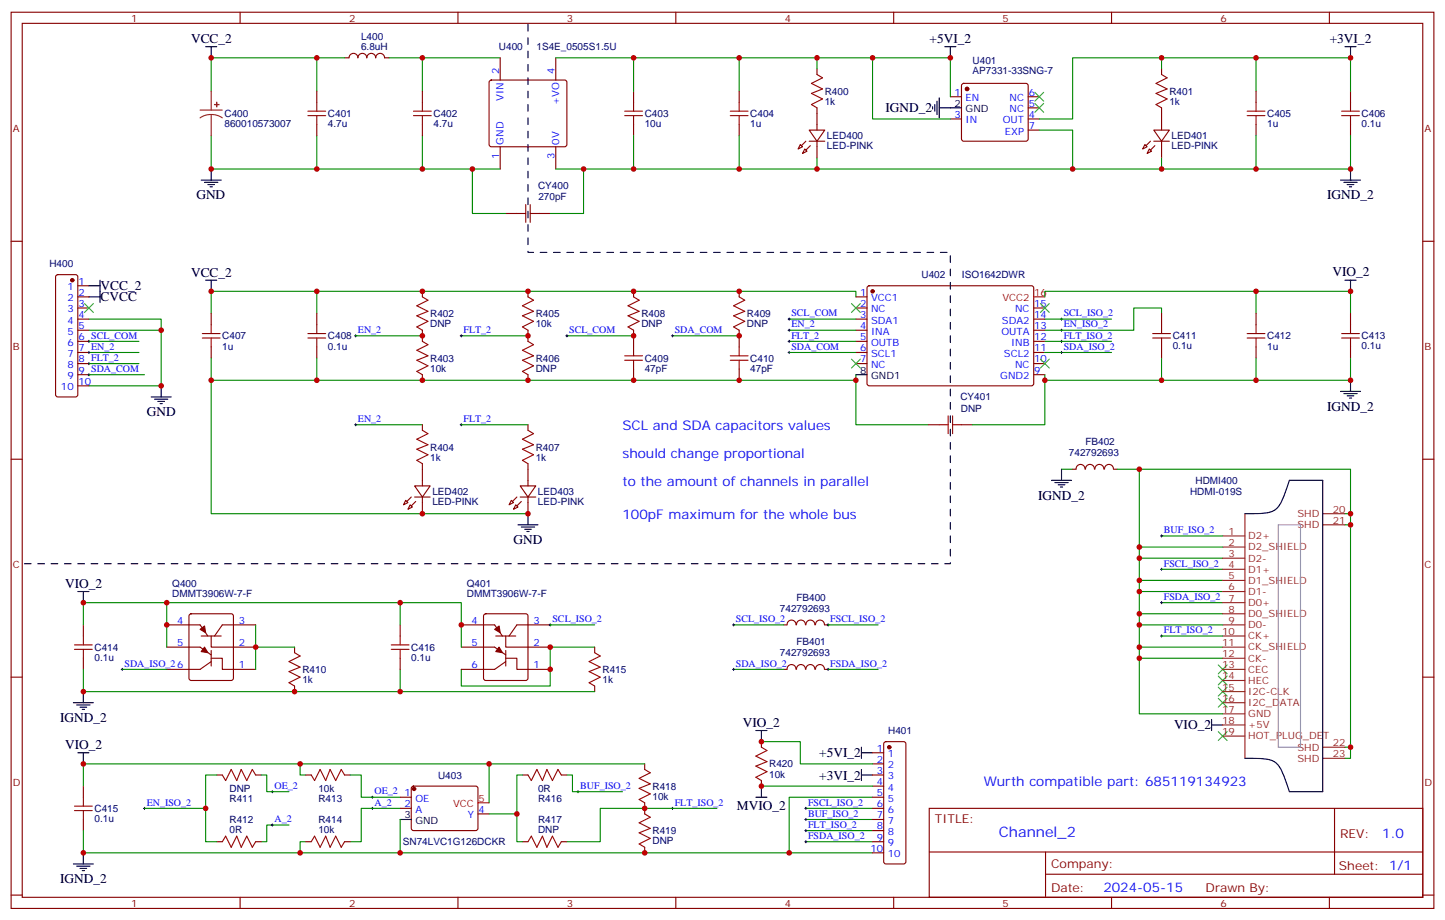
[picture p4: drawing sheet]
<svg xmlns="http://www.w3.org/2000/svg" width="459mm" height="292mm" viewBox="0 0 459 292" stroke-linecap="round" stroke-linejoin="round" font-family="sans-serif">
<g fill="none" stroke="#870000" stroke-width=".35">
<path d="M3.5 3.9h451.6v284.3h-451.6zM7.1 7.4h444.5v277.3h-444.5zM76.2 3.9v3.5M109.4 18.3h1.4a1.41 1.41 0 0 1 1.4-1.4 1.41 1.41 0 0 1 1.4 1.5 1.41 1.41 0 0 1 1.4-1.5 1.41 1.41 0 0 1 1.4 1.5 1.41 1.41 0 0 1 1.4-1.5 1.41 1.41 0 0 1 1.4 1.5 1.41 1.41 0 0 1 1.5-1.5 1.41 1.41 0 0 1 1.4 1.5l1.4-.1M145.3 3.9v3.5M158.7 18.3v7.1M176.4 18.3v7.1M214.5 3.9v3.5M283.6 3.9v3.5M352.8 3.9v3.5M421.9 3.9v3.5M100.5 28.9v3.6"/>
<path d="M100.5 39.5v3.5M134.1 28.9v3.6M134.1 39.5v3.5M155.5 25.6l.4-.2h23.3l.5 .2 .2 .5v19.8l-.2 .5-.5 .2h-23.3l-.5-.3-.2-.4v-19.8zM201.1 28.9v3.6M201.1 39.5v3.5M234.6 28.9v3.6M234.6 39.5v3.5M259.3 21.9v1.7M259.3 34.2v7.1M301.6 30.7h3.6M301.6 37.7h3.6"/>
<path d="M305.4 26.7l.5-.2h19.7l.5 .2 .2 .5v16.9l-.2 .5-.5 .2h-19.7l-.5-.2-.2-.5v-16.9zM326.3 30.7h3.5M326.3 37.7h3.5M326.3 34.2h3.5M368.7 21.9v1.7M368.7 34.2v7.1M398.6 28.9v3.6M398.6 39.5v3.5M428.6 28.9v3.6M428.6 39.5v3.5M158.7 46.6v7M176.4 46.6v7"/>
<path d="M254 45.9l.7 .7-1.4 .7zM255.4 47.3l.7 .7-1.4 .7zM256.8 41.3h5l-2.5 3.5zM256.8 44.8h5M259.3 44.8v5.3M326.3 41.3h3.5M363.4 45.9l.7 .7-1.4 .7zM364.8 47.3l.7 .7-1.4 .7zM366.2 41.3h4.9l-2.4 3.5zM366.2 44.8h4.9M368.7 44.8v5.3M3.5 76.6h3.6"/>
<path d="M160.5 67.7h3.5M171.1 67.7h3.5M451.6 76.6h3.5M17.9 87.3l.4-.2h5.7l.5 .2 .2 .5v37.4l-.2 .5-.5 .2h-5.7l-.5-.2-.2-.5v-37.4zM24.7 94.2h3.5M24.7 97.7h3.5M24.7 90.7h3.5M67 99.5v3.5M100.5 99.5v3.5M134.1 92.4v1.8M167.6 92.4v1.8M201.1 92.4v1.8"/>
<path d="M234.6 92.4v1.8M271.6 94.2h3.6M271.6 97.7h3.6M275.4 90.9l.5-.2h51.8l.4 .7-.1 30.6-.6 .4-51.8-.1-.4-.6v-30.3zM328.1 97.7h3.5M368.7 99.5v3.5M398.6 99.5v3.5M428.6 99.5v3.5M24.7 101.2h3.5M24.7 104.8h3.5M24.7 108.3h3.5M24.7 111.8h3.5"/>
<path d="M24.7 115.4h3.5M24.7 118.9h3.5M67 110.1v3.5M100.5 110.1v3.5M134.1 104.8v3.5M134.1 118.9v1.8M167.6 104.8v3.5M167.6 118.9v1.8M201.1 104.8v5.3M201.1 117.1v3.6M234.6 104.8v5.3M234.6 117.1v3.6"/>
<path d="M271.6 101.2h3.6M271.6 104.8h3.6M271.6 108.3h3.6M271.6 111.8h3.6M271.6 115.4h3.6M328.1 101.2h3.5M328.1 104.8h3.5M328.1 108.3h3.5M328.1 111.8h3.5M328.1 115.4h3.5M328.1 118.9h3.5M368.7 110.1v3.5"/>
<path d="M398.6 110.1v3.5M428.6 110.1v3.5M24.7 122.4h3.5M134.1 134.8v1.7M167.6 134.8v1.7M294.6 134.8h3.5M305.2 134.8h3.5M3.5 145.7h3.6M128.8 158.8l.7 .7-1.4 .7zM131.6 154.2h4.9l-2.4 3.5zM131.6 157.7h4.9M134.1 147.1v7.1"/>
<path d="M134.1 157.7v5.3M162.3 158.8l.7 .7-1.4 .7zM165.1 154.2h4.9l-2.4 3.5zM165.1 157.7h4.9M167.6 147.1v7.1M167.6 157.7v5.3M344.3 148.9a1.41 1.41 0 0 0-1.4-1.6 1.41 1.41 0 0 0-1.4 1.5l-1.1 .1M344.5 148.8a1.41 1.41 0 0 1 1.4-1.5 1.41 1.41 0 0 1 1.4 1.5M347.5 148.8a1.41 1.41 0 0 1 1.4-1.5 1.41 1.41 0 0 1 1.4 1.5M350.6 148.8a1.41 1.41 0 0 1 1.4-1.5 1.41 1.41 0 0 1 1.4 1.6M353.5 148.9h1M451.6 145.7h3.5"/>
<path d="M130.2 160.2l.7 .7-1.4 .7zM163.7 160.2l.7 .7-1.4 .7zM26.5 198.3v3.5M52.9 198.3h10.6l2.5 3.5M60.2 194.9l.5-.2h12.7l.6 .5 .1 20-.5 .6-12.9 .1-.7-.5v-20zM81.1 198.3h-10.5l-2.5 3.5M127 198.3v3.5M146.4 198.3h10.6l2.5 3.5M153.7 194.9l.5-.2h12.7l.6 .5 .1 20-.5 .6-12.9 .1-.7-.5v-20zM174.6 198.3h-10.6l-2.4 3.5M248.7 198.3h1.1M249.8 198.2a1.41 1.41 0 0 1 1.4-1.5 1.41 1.41 0 0 1 1.4 1.5"/>
<path d="M252.8 198.2a1.41 1.41 0 0 1 1.4-1.5 1.41 1.41 0 0 1 1.4 1.5M255.8 198.2a1.41 1.41 0 0 1 1.4-1.5 1.41 1.41 0 0 1 1.4 1.5M258.8 198.2a1.41 1.41 0 0 1 1.4-1.5 1.41 1.41 0 0 1 1.4 1.5M261.8 198.3h1M3.5 214.8h3.6M26.5 208.8v3.6M52.9 205.3h10.6l3.5 2.5M63.9 201.8h6.3M67 201.8v3.5h14.1M67 208.8h3.6v3.6h10.5M67 209.9l-3.5 2.5h-10.6M67 206.4v4.9"/>
<path d="M93.5 205.3v1.8M93.5 217.7v1.7M127 208.8v3.6M146.4 205.3h10.6l3.5 2.5M157.3 201.8h6.4M160.5 201.8v3.5h14.1M160.5 208.8h3.5v3.6h10.6M160.5 209.9l-3.5 2.5h-10.6M160.5 206.4v4.9M188.7 205.3v1.8M188.7 217.7v1.7M248.7 212.4h1.1"/>
<path d="M249.8 212.3a1.41 1.41 0 0 1 1.4-1.5 1.41 1.41 0 0 1 1.4 1.6M252.8 212.3a1.41 1.41 0 0 1 1.4-1.5 1.41 1.41 0 0 1 1.4 1.5M255.8 212.3a1.41 1.41 0 0 1 1.4-1.5 1.41 1.41 0 0 1 1.4 1.5M258.8 212.3a1.41 1.41 0 0 1 1.4-1.5 1.41 1.41 0 0 1 1.4 1.6M261.8 212.4h1M451.6 214.8h3.5M241.7 235.3v1.8M276.9 238.8h3.6M280.7 235.5l.5-.2h5.6l.5 .2 .2 .5v37.4l-.2 .5-.5 .2h-5.6l-.5-.2-.2-.5v-37.4zM26.5 249.4v3.5M26.5 260v3.5M68.8 245.9h1.8"/>
<path d="M81.1 245.9h1.8M97 245.9h1.8M109.4 245.9h1.7M127 252.9h3.5M127 256.5h3.5M130.8 249.6l.4-.2 20.1 .1 .4 .6-.1 13-.6 .4h-20l-.5-.7v-12.7zM151.7 258.2h3.5M165.8 245.9h1.8M178.2 245.9h1.7M204.6 242.4v1.7M204.6 254.7v3.5M241.7 247.7v1.7"/>
<path d="M276.9 242.4h3.6M276.9 245.9h3.6M276.9 249.4h3.6M276.9 252.9h3.6M276.9 256.5h3.6M276.9 260h3.6M294.9 256.5h156.7v28.2h-156.7zM423.5 256.5l.1 20.9M68.8 267.1h1.8M81.1 267.1h1.8M97 267.1h1.8M109.4 267.1h1.7"/>
<path d="M165.8 267.1h1.8M178.2 267.1h1.7M204.6 268.8v1.8M276.9 263.5h3.6M276.9 267.1h3.6M276.9 270.6h3.6M295 270.3h156.4M331.8 277.4h119.6M331.8 270.3v14.1M3.5 284h3.6M76.2 284.7v3.5M145.3 284.7v3.5"/>
<path d="M214.5 284.7v3.5M283.6 284.7v3.5M352.8 284.7v3.5M421.9 284.7v3.5M451.6 284h3.5"/>
</g>
<g fill="#870000" stroke="#870000" stroke-width=".35">
<path d="M64.9 205.3l1.1 1.8-2.1-.4z"/>
<path d="M63.5 199.7l1.4-1.1 .4 2.1z"/>
<path d="M158.4 205.3l1.1 1.8-2.2-.4z"/>
<path d="M157 199.7l1.4-1.1 .3 2.1z"/>
<path d="M131.9 159.1l-1.4 1.4z"/>
<path d="M130.5 157.7l-1.4 1.4z"/>
<path d="M165.5 159.1l-1.5 1.4z"/>
<path d="M164 157.7l-1.4 1.4z"/>
<path d="M257.2 46.2l-1.4 1.4z"/>
<path d="M255.8 44.8l-1.4 1.4z"/>
<path d="M366.5 46.2l-1.4 1.4z"/>
<path d="M365.1 44.8l-1.4 1.4z"/>
<circle cx="276.9" cy="92.4" r=".53"/>
<circle cx="306.9" cy="28.2" r=".53"/>
<circle cx="282.2" cy="237.1" r=".53"/>
<circle cx="131.4" cy="250.3" r=".53"/>
<circle cx="22.9" cy="88.9" r=".53"/>
</g>
<g fill="none" stroke="#000" stroke-width=".35">
<path d="M65.3 14.8h3.5M67 14.8v3.5M299.9 14.8h3.5M301.6 14.8v3.5M426.9 14.8h3.5M428.6 14.8v3.5M296 33.9v.7M296.7 33.2v2.1M297.4 32.1v4.2M298.1 34.2h7.1M298.1 31v6.4M63.9 57.2h6.3"/>
<path d="M64.9 57.9h4.2M66 58.6h2.1M66.7 59.3h.7M67 53.6v3.6M425.4 57.2h6.4M426.5 57.9h4.2M427.6 58.6h2.1M428.3 59.3h.7M428.6 53.6v3.6M28.2 94.2h3.5M28.2 90.7h3.5M31.7 88.9v7.1"/>
<path d="M65.3 88.9h3.5M67 88.9v3.5M426.9 88.9h3.5M428.6 88.9v3.5M271.6 118.9h3.6M48 125.9h6.3M49 126.6h4.3M50.1 127.4h2.1M50.8 128.1h.7M51.2 122.4v3.5M425.4 124.2h6.4M426.5 124.9h4.2"/>
<path d="M427.6 125.6h2.1M428.3 126.3h.7M428.6 120.7v3.5M333.7 152.4h6.4M334.8 153.1h4.2M335.8 153.8h2.2M336.5 154.5h.8M336.9 148.9v3.5M164.4 166.5h6.3M165.5 167.2h4.2M166.5 167.9h2.1M167.2 168.6h.7"/>
<path d="M167.6 163v3.5M395.1 163h3.9a7.5 7.5 0 0 0 7.1-2.8l1.2-2.4 1.9-5.4h10.6v98.8h-10.6l-1.3-3.9a8.9 8.9 0 0 0-3.9-5.9 23.4 23.4 0 0 0-8.9-.8M24.7 187.7h3.5M26.5 187.7v3.5M26.5 219.4v3.6M23.3 223h6.3M24.3 223.7h4.3M24.7 238.8h3.5M25.4 224.4h2.1M26.1 225.1h.7M26.5 238.8v3.6M239.9 231.8h3.5"/>
<path d="M241.7 231.8v3.5M273.4 238.8h3.5M273.4 237.1v3.5M384.5 230h3.6M384.5 228.2v3.6M127 260h3.5M239.9 252.9h3.5M241.7 249.4v3.5M273.4 244.1v3.6M273.4 245.9h3.5M23.3 274.1h6.3M24.3 274.8h4.3"/>
<path d="M25.4 275.5h2.1M26.1 276.2h.7M26.5 270.6v3.5"/>
</g>
<path d="M328.1 94.2h3.5M151.7 254.7h3.5" fill="none" stroke="#f00" stroke-width=".35"/>
<g fill="none" stroke="#a10000" stroke-width=".35">
<path d="M97.7 36.7h5.7M97.7 35.3h5.7M100.5 32.5v2.8M100.5 36.7v2.8M131.2 36.7h5.7M131.2 35.3h5.7M134.1 32.5v2.8M134.1 36.7v2.8M198.3 36.7h5.6M198.3 35.3h5.6M201.1 32.5v2.8M201.1 36.7v2.8"/>
<path d="M231.8 36.7h5.6M231.8 35.3h5.6M234.6 32.5v2.8M234.6 36.7v2.8M259.3 23.6l1.8 1.1-3.6 1.8 3.6 1.7-3.6 1.4 3.6 1.8-3.6 1.8 1.8 1M368.7 23.6l1.7 1.1-3.5 1.8 3.5 1.7-3.5 1.4 3.5 1.8-3.5 1.8 1.8 1M395.8 36.7h5.7M395.8 35.3h5.7M398.6 32.5v2.8M398.6 36.7v2.8M425.8 36.7h5.6M425.8 35.3h5.6"/>
<path d="M428.6 32.5v2.8M428.6 36.7v2.8M164 67.7h2.9M166.9 64.9v5.7M168.3 67.7h2.8M168.3 64.9v5.7M134.1 94.2l1.7 1.1-3.5 1.7 3.5 1.8-3.5 1.4 3.5 1.8-3.5 1.7 1.8 1.1M167.6 94.2l1.7 1.1-3.5 1.7 3.5 1.8-3.5 1.4 3.5 1.8-3.5 1.7 1.8 1.1M201.1 94.2l1.7 1.1-3.5 1.7 3.5 1.8-3.5 1.4 3.5 1.8-3.5 1.7 1.8 1.1M234.6 94.2l1.8 1.1-3.6 1.7 3.6 1.8-3.6 1.4 3.6 1.8-3.6 1.7 1.8 1.1M64.2 107.2h5.6M64.2 105.8h5.6"/>
<path d="M67 103v2.8M67 107.2v2.9M97.7 107.2h5.7M97.7 105.8h5.7M100.5 103v2.8M100.5 107.2v2.9M134.1 108.3l1.7 1.1-3.5 1.7 3.5 1.8-3.5 1.4 3.5 1.8-3.5 1.7 1.8 1.1M167.6 108.3l1.7 1.1-3.5 1.7 3.5 1.8-3.5 1.4 3.5 1.8-3.5 1.7 1.8 1.1M198.3 114.3h5.6M198.3 112.9h5.6M201.1 110.1v2.8M201.1 114.3v2.8"/>
<path d="M231.8 114.3h5.6M231.8 112.9h5.6M234.6 110.1v2.8M234.6 114.3v2.8M365.8 107.2h5.7M365.8 105.8h5.7M368.7 103v2.8M368.7 107.2v2.9M395.8 107.2h5.7M395.8 105.8h5.7M398.6 103v2.8M398.6 107.2v2.9"/>
<path d="M425.8 107.2h5.6M425.8 105.8h5.6M428.6 103v2.8M428.6 107.2v2.9M134.1 136.5l1.7 1.1-3.5 1.7 3.5 1.8-3.5 1.4 3.5 1.8-3.5 1.8 1.8 1M167.6 136.5l1.7 1.1-3.5 1.7 3.5 1.8-3.5 1.4 3.5 1.8-3.5 1.8 1.8 1M298.1 134.8h2.8M300.9 131.9v5.7M302.3 134.8h2.9M302.3 131.9v5.7M23.6 206h5.7M23.6 204.6h5.7"/>
<path d="M26.5 201.8v2.8M26.5 206v2.8M93.5 207.1l1.7 1-3.5 1.8 3.5 1.8-3.5 1.4 3.5 1.7-3.5 1.8 1.8 1.1M124.2 206h5.6M124.2 204.6h5.6M127 201.8v2.8M127 206v2.8M188.7 207.1l1.8 1-3.5 1.8 3.5 1.8-3.5 1.4 3.5 1.7-3.5 1.8 1.7 1.1M241.7 237.1l1.7 1-3.5 1.8 3.5 1.8-3.5 1.4 3.5 1.7-3.5 1.8 1.8 1.1M23.6 257.2h5.7M23.6 255.8h5.7M26.5 252.9v2.9"/>
<path d="M26.5 257.2v2.8M70.6 245.9l1 1.8 1.8-3.6 1.7 3.6 1.5-3.6 1.7 3.6 1.8-3.6 1 1.8M98.8 245.9l1 1.8 1.8-3.6 1.8 3.6 1.4-3.6 1.7 3.6 1.8-3.6 1.1 1.8M167.6 245.9l1 1.8 1.8-3.6 1.8 3.6 1.4-3.6 1.7 3.6 1.8-3.6 1.1 1.8M204.6 244.1l1.8 1.1-3.6 1.7 3.6 1.8-3.6 1.4 3.6 1.8-3.6 1.7 1.8 1.1M204.6 258.2l1.8 1.1-3.6 1.8 3.6 1.7-3.6 1.4 3.6 1.8-3.6 1.8 1.8 1M70.6 267.1l1-1.8 1.8 3.5 1.7-3.5 1.5 3.5 1.7-3.5 1.8 3.5 1-1.7M98.8 267.1l1-1.8 1.8 3.5 1.8-3.5 1.4 3.5 1.7-3.5 1.8 3.5 1.1-1.7M167.6 267.1l1-1.8 1.8 3.5 1.8-3.5 1.4 3.5 1.7-3.5 1.8 3.5 1.1-1.7"/>
</g>
<g fill="none" stroke="#008700" stroke-width=".35">
<path d="M100.5 18.3v10.6M109.4 18.3h-42.4v10.6M123.5 18.3h35.2M134.1 18.3v10.6M176.4 18.3h125.2v12.4M201.1 18.3v10.6M234.6 18.3v10.6M259.3 18.3v3.6M276.9 18.3v19.4h24.7M368.7 18.3v3.6M398.6 18.3v10.6M428.6 28.9v-10.6h-88.2v19.4h-10.6"/>
<path d="M67 43v10.6h91.7M100.5 43v10.6M134.1 43v10.6M149.9 53.6v14.1h10.6M176.4 53.6h8.8v14.1h-10.6M201.1 43v10.6M234.6 43v10.6M259.3 50.1v3.5M329.8 41.3h10.6v12.3M368.7 50.1v3.5M398.6 43v10.6M428.6 43v10.6h-243.4"/>
<path d="M100.5 92.4v7.1M271.6 94.2v-1.8h-204.6v7.1M331.6 94.2v-1.8h97v7.1M368.7 99.5v-1.8h-8.9v7.1h-28.2M398.6 92.4v7.1M28.2 104.8h23v17.6h-23M28.2 101.2h23v3.6M28.2 111.8h15.9M28.2 108.3h15.9M28.2 118.9h17.7M28.2 115.4h15.9M67 113.6v49.4h100.6"/>
<path d="M100.5 113.6v7.1M112.9 106.5h21.2M146.4 106.5h21.2M179.9 106.5h21.2M213.4 106.5h21.2M250.5 101.2h21.1M250.5 111.8h21.1M250.5 104.8h21.1M250.5 108.3h21.1M271.6 118.9v15.9h23M331.6 101.2h21.2M331.6 111.8h21.2"/>
<path d="M331.6 108.3h21.2M368.7 113.6v7.1M398.6 113.6v7.1M428.6 113.6v7.1h-97v-1.8M67 120.7h204.6M112.9 134.8h21.2M146.4 134.8h21.2M331.6 120.7v14.1h-22.9M336.9 148.9h3.5M354.5 148.9h7.1M361.6 177.1h26.5M361.6 173.6h26.5"/>
<path d="M368.7 170h19.4M426.9 166.5h1.7M426.9 163h1.7M26.5 198.3v-7.1h119.9v14.1M52.9 191.2v14.1M81.1 198.3v7M127 191.2v7.1M174.6 198.3h14.1M232.8 198.3h15.9M262.8 198.3h15.9M361.6 198.3h26.5M361.6 194.7h26.5"/>
<path d="M361.6 187.7h26.5M361.6 184.2h26.5M368.7 180.6h19.4M368.7 191.2h19.4M26.5 212.4v7h162.2M38.8 212.4h14.1M93.5 205.3h-12.4v7.1M127 212.4v7M188.7 205.3h-14.1v12.4h-28.2v-5.3M232.8 212.4h15.9M262.8 212.4h15.9M361.6 208.8v17.7h26.5"/>
<path d="M361.6 205.3h26.5M368.7 201.8h19.4M388.1 208.8h-26.5v-59.9h67v91.7h-1.7M241.7 235.3h12.3v7.1h22.9M426.9 237.1h1.7M45.9 256.5h19.4v10.6h3.5M68.8 245.9h-3.5v10.6M82.9 245.9h1.8v5.3h7M95.2 242.4v3.5h1.8M111.1 245.9h3.6v7h12.3M127 256.5h-12.3v10.6h-3.6M127 260v10.6h-100.5v-7.1"/>
<path d="M155.2 258.2h8.8v8.9h1.8M155.2 242.4v12.3M165.8 245.9h-1.8v12.3M179.9 245.9h1.8v5.3h15.9M204.6 242.4h-178.1v7M227.5 256.5h-37v10.6h-10.6M241.7 249.4h35.2M255.8 256.5h21.1M255.8 260h21.1M276.9 252.9h-26.4v17.7h26.4M91.7 261.8h-7v5.3h-1.8M97 267.1h-1.8v3.5"/>
<path d="M127 270.6h123.5M255.8 263.5h21.1M255.8 267.1h21.1"/>
</g>
<g fill="none" stroke="#3c3" stroke-width=".35">
<path d="M328.4 32.8l2.9 2.8M328.4 29.3l2.9 2.8M331.3 32.8l-2.9 2.8M331.3 29.3l-2.9 2.8M26.8 96.3l2.8 2.8M29.6 96.3l-2.8 2.8M270.2 96.3l2.8 2.8M273 96.3l-2.8 2.8M330.2 96.3l2.8 2.8M333 96.3l-2.8 2.8M270.2 113.9l2.8 2.9M273 113.9l-2.8 2.9"/>
<path d="M330.2 113.9l2.8 2.9M333 113.9l-2.8 2.9M386.6 214.5l2.9 2.8M386.6 211l2.9 2.8M386.6 218l2.9 2.8M389.5 214.5l-2.9 2.8M389.5 211l-2.9 2.8M389.5 218l-2.9 2.8M386.6 232.1l2.9 2.9M386.6 221.5l2.9 2.9M389.5 232.1l-2.9 2.9M389.5 221.5l-2.9 2.9"/>
</g>
<g fill="none" stroke="#000" stroke-width=".32">
<path d="M27.9 111.8h.7M27.9 108.3h.7M27.9 118.9h.7M27.9 115.4h.7M28.2 108v.7M28.2 111.5v.7M28.2 115v.7M28.2 118.5v.7M112.5 106.5h.7M112.9 106.2v.7M146 106.5h.8M146.4 106.2v.7"/>
<path d="M179.6 106.5h.7M179.9 106.2v.7M213.1 106.5h.7M213.4 106.2v.7M250.1 101.2h.7M250.1 111.8h.7M250.1 104.8h.7M250.1 108.3h.7M250.5 100.9v.7M250.5 104.4v.7M250.5 108v.7M250.5 111.5v.7"/>
<path d="M336.5 101.2h.8M336.5 111.8h.8M336.5 104.8h.8M336.5 108.3h.8M336.9 100.9v.7M336.9 104.4v.7M336.9 108v.7M336.9 111.5v.7M112.5 134.8h.7M112.9 134.4v.7M146 134.8h.8M146.4 134.4v.7"/>
<path d="M368.3 170h.7M368.7 169.7v.7M174.3 198.3h.7M174.6 197.9v.7M232.5 198.3h.7M232.8 197.9v.7M262.5 198.3h.7M262.8 197.9v.7M368.3 180.6h.7M368.3 191.2h.7M368.7 180.3v.7M368.7 190.9v.7"/>
<path d="M38.5 212.4h.7M38.8 212v.7M232.5 212.4h.7M232.8 212v.7M262.5 212.4h.7M262.8 212v.7M368.3 201.8h.7M368.7 201.4v.7M45.5 256.5h.7M45.9 256.1v.7M86.1 251.2h.7M86.4 250.8v.7"/>
<path d="M117.8 256.5h.7M117.8 252.9h.7M118.2 252.6v.7M118.2 256.1v.7M183.1 251.2h.7M183.4 250.8v.7M213.1 256.5h.7M213.4 256.1v.7M255.4 256.5h.7M255.4 260h.7M255.8 256.1v.7M255.8 259.6v.8"/>
<path d="M86.1 261.8h.7M86.4 261.4v.7M255.4 263.5h.7M255.4 267.1h.7M255.8 263.2v.7M255.8 266.7v.7"/>
</g>
<path d="M167.6 7.8v72.3h134v98.8h-294.5" fill="none" stroke="#000" stroke-width=".35" stroke-dasharray="2.1 2.1"/>
<g fill="#8c2424" stroke="#8c2424" stroke-width=".35">
<path d="M68.8 32.5v1.4z"/>
<path d="M68.1 33.2h1.4z"/>
</g>
<g fill="none" stroke="#8c2424" stroke-width=".35">
<path d="M63.5 34.9h7.1M67 36.3l1.9 .3 1.7 .8M67 36.3l-1.8 .3-1.7 .8M67 28.9v6M67 36.3v6.7M388.1 170h7M388.1 173.6h7M388.1 177.1h7M395.1 163v77.6M419.8 163h7.1M419.8 166.5h7.1M388.1 180.6h7"/>
<path d="M388.1 184.2h7M388.1 187.7h7M388.1 191.2h7M388.1 194.7h7M388.1 198.3h7M388.1 201.8h7M388.1 205.3h7M388.1 208.8h7M388.1 212.4h7M388.1 215.9h7M388.1 219.4h7M388.1 223h7"/>
<path d="M388.1 226.5h7M388.1 230h7M388.1 233.5h7M419.8 237.1h7.1M419.8 240.6h7.1"/>
</g>
<path d="M405.7 166.5h7v70.6h-7z" fill="none" stroke="#999" stroke-width=".35"/>
<g fill="#c00">
<circle cx="134.1" cy="92.4" r=".88"/>
<circle cx="134.1" cy="106.5" r=".88"/>
<circle cx="167.6" cy="106.5" r=".88"/>
<circle cx="167.6" cy="92.4" r=".88"/>
<circle cx="174.6" cy="205.3" r=".88"/>
<circle cx="174.6" cy="212.4" r=".88"/>
<circle cx="52.9" cy="198.3" r=".88"/>
<circle cx="100.5" cy="92.4" r=".88"/>
<circle cx="134.1" cy="53.6" r=".88"/>
<circle cx="134.1" cy="18.3" r=".88"/>
<circle cx="100.5" cy="53.6" r=".88"/>
<circle cx="100.5" cy="18.3" r=".88"/>
<circle cx="149.9" cy="53.6" r=".88"/>
<circle cx="301.6" cy="18.3" r=".88"/>
<circle cx="276.9" cy="18.3" r=".88"/>
<circle cx="185.2" cy="53.6" r=".88"/>
<circle cx="398.6" cy="53.6" r=".88"/>
<circle cx="368.7" cy="53.6" r=".88"/>
<circle cx="201.1" cy="18.3" r=".88"/>
<circle cx="234.6" cy="18.3" r=".88"/>
<circle cx="201.1" cy="53.6" r=".88"/>
<circle cx="234.6" cy="53.6" r=".88"/>
<circle cx="259.3" cy="53.6" r=".88"/>
<circle cx="259.3" cy="18.3" r=".88"/>
<circle cx="398.6" cy="18.3" r=".88"/>
<circle cx="368.7" cy="18.3" r=".88"/>
<circle cx="340.4" cy="53.6" r=".88"/>
<circle cx="428.6" cy="53.6" r=".88"/>
<circle cx="428.6" cy="18.3" r=".88"/>
<circle cx="428.6" cy="92.4" r=".88"/>
<circle cx="331.6" cy="120.6" r=".88"/>
<circle cx="127" cy="219.4" r=".88"/>
<circle cx="93.5" cy="219.4" r=".88"/>
<circle cx="26.5" cy="219.4" r=".88"/>
<circle cx="127" cy="191.2" r=".88"/>
<circle cx="52.9" cy="191.2" r=".88"/>
<circle cx="26.5" cy="191.2" r=".88"/>
<circle cx="67" cy="92.4" r=".88"/>
<circle cx="67" cy="18.3" r=".88"/>
<circle cx="81.1" cy="205.3" r=".88"/>
<circle cx="146.4" cy="198.3" r=".88"/>
<circle cx="428.6" cy="120.6" r=".88"/>
<circle cx="368.7" cy="120.6" r=".88"/>
<circle cx="398.6" cy="92.4" r=".88"/>
<circle cx="398.6" cy="120.6" r=".88"/>
<circle cx="95.3" cy="270.6" r=".88"/>
<circle cx="95.3" cy="242.4" r=".88"/>
<circle cx="26.5" cy="242.4" r=".88"/>
<circle cx="155.2" cy="242.4" r=".88"/>
<circle cx="127" cy="270.6" r=".88"/>
<circle cx="65.3" cy="256.5" r=".88"/>
<circle cx="164" cy="258.2" r=".88"/>
<circle cx="204.6" cy="256.5" r=".88"/>
<circle cx="26.5" cy="270.6" r=".88"/>
<circle cx="51.2" cy="104.8" r=".88"/>
<circle cx="234.6" cy="120.6" r=".88"/>
<circle cx="201.1" cy="120.6" r=".88"/>
<circle cx="167.6" cy="120.6" r=".88"/>
<circle cx="134.1" cy="120.6" r=".88"/>
<circle cx="100.5" cy="120.6" r=".88"/>
<circle cx="271.6" cy="120.6" r=".88"/>
<circle cx="167.6" cy="163" r=".88"/>
<circle cx="67" cy="120.6" r=".88"/>
<circle cx="134.1" cy="163" r=".88"/>
<circle cx="361.6" cy="205.3" r=".88"/>
<circle cx="361.6" cy="198.3" r=".88"/>
<circle cx="361.6" cy="194.7" r=".88"/>
<circle cx="361.6" cy="187.7" r=".88"/>
<circle cx="361.6" cy="184.1" r=".88"/>
<circle cx="361.6" cy="177.1" r=".88"/>
<circle cx="428.6" cy="237.1" r=".88"/>
<circle cx="361.6" cy="208.8" r=".88"/>
<circle cx="204.6" cy="270.6" r=".88"/>
<circle cx="361.6" cy="148.9" r=".88"/>
<circle cx="361.6" cy="173.6" r=".88"/>
<circle cx="428.6" cy="166.5" r=".88"/>
<circle cx="428.6" cy="163" r=".88"/>
<circle cx="250.5" cy="270.6" r=".88"/>
<circle cx="201.1" cy="92.4" r=".88"/>
<circle cx="201.1" cy="106.5" r=".88"/>
<circle cx="234.6" cy="92.4" r=".88"/>
<circle cx="234.6" cy="106.5" r=".88"/>
<circle cx="67" cy="53.6" r=".88"/>
<circle cx="51.2" cy="122.4" r=".88"/>
<circle cx="241.7" cy="249.4" r=".88"/>
<circle cx="241.7" cy="235.3" r=".88"/>
</g>
<text font-size="4.6" fill="#00f" x="317" y="265.5">Channel_2</text>
<g font-size="4.2">
<text x="60.6" y="13.8">VCC_2</text>
<text x="295" y="13.6">+5VI_2</text>
<text x="422" y="13.6">+3VI_2</text>
<text x="281" y="35.6">IGND_2</text>
<text x="62.3" y="63.2">GND</text>
<text x="421.2" y="63.1">IGND_2</text>
<text x="60.6" y="87.8">VCC_2</text>
<text x="422.9" y="87.7">VIO_2</text>
<text x="31.9" y="95.6">CVCC</text>
<text x="31.9" y="92.1">VCC_2</text>
<text x="421.2" y="130.4">IGND_2</text>
<text x="46.6" y="132">GND</text>
<text x="329.5" y="158.6">IGND_2</text>
<text x="163" y="172.6">GND</text>
<text x="20.7" y="186.6">VIO_2</text>
<text x="19.1" y="229.1">IGND_2</text>
<text x="235.8" y="230.7">VIO_2</text>
<text x="372.6" y="231.4">VIO_2</text>
<text x="20.7" y="237.8">VIO_2</text>
<text x="260" y="240.3">+5VI_2</text>
<text x="260" y="247.3">+3VI_2</text>
<text x="233.9" y="256.9">MVIO_2</text>
<text x="19.1" y="280.3">IGND_2</text>
</g>
<g font-size="4.2" fill="#00f">
<text x="197.6" y="136.5">SCL and SDA capacitors values</text>
<text x="197.6" y="145.3">should change proportional</text>
<text x="197.6" y="154.2">to the amount of channels in parallel</text>
<text x="197.6" y="164.7">100pF maximum for the whole bus</text>
<text x="312.2" y="249.4">Wurth compatible part: 685119134923</text>
<text x="438.7" y="265.7">1.0</text>
<text x="350.2" y="283.1">2024-05-15</text>
</g>
<g font-size="3.9" fill="#800">
<text x="296.7" y="261.1">TITLE:</text>
<text x="425.3" y="265.7">REV:</text>
<text x="333.6" y="275.3">Company:</text>
<text x="425" y="275.9">Sheet: 1/1</text>
<text x="333.6" y="282.9">Date:</text>
<text x="382.6" y="283">Drawn By:</text>
</g>
<g font-size="3.2" fill="#800">
<text x="41.6" y="6.9">1</text>
<text x="110.8" y="6.9">2</text>
<text x="179.9" y="6.9">3</text>
<text x="249.1" y="6.9">4</text>
<text x="318.2" y="6.9">5</text>
<text x="387.3" y="6.9">6</text>
<text x="4.1" y="42">A</text>
<text x="452.1" y="42">A</text>
<text x="4.1" y="111.1">B</text>
<text x="452.1" y="111.1">B</text>
<text x="4.1" y="180.3">C</text>
<text x="452.1" y="180.3">C</text>
<text x="4.1" y="249.4">D</text>
<text x="452.1" y="249.4">D</text>
<text x="41.6" y="287.7">1</text>
<text x="110.8" y="287.7">2</text>
<text x="179.9" y="287.7">3</text>
<text x="249.1" y="287.7">4</text>
<text x="318.2" y="287.7">5</text>
<text x="387.3" y="287.7">6</text>
</g>
<g font-size="3.2" fill="#000080">
<text x="114.6" y="15.9">6.8uH</text>
<text x="114.6" y="12.7">L400</text>
<text x="158.3" y="15.9">U400</text>
<text x="170.3" y="15.9">1S4E_0505S1.5U</text>
<text x="308.7" y="23.6">AP7331-33SNG-7</text>
<text x="308.7" y="20.5">U401</text>
<text x="261.8" y="33.3">1k</text>
<text x="261.8" y="30.1">R400</text>
<text x="371.1" y="33.3">1k</text>
<text x="371.1" y="30.1">R401</text>
<text x="71.3" y="40.3">860010573007</text>
<text x="71.3" y="37.2">C400</text>
<text x="104.1" y="40.3">4.7u</text>
<text x="104.1" y="37.1">C401</text>
<text x="137.6" y="40.3">4.7u</text>
<text x="137.6" y="37.1">C402</text>
<text x="204.6" y="40.3">10u</text>
<text x="204.6" y="37.1">C403</text>
<text x="238.1" y="40.3">1u</text>
<text x="238.1" y="37.1">C404</text>
<text x="402.2" y="40.3">1u</text>
<text x="402.2" y="37.1">C405</text>
<text x="432.2" y="40.3">0.1u</text>
<text x="432.2" y="37.1">C406</text>
<text x="262.5" y="47.3">LED-PINK</text>
<text x="262.5" y="44.2">LED400</text>
<text x="371.8" y="47.3">LED-PINK</text>
<text x="371.8" y="44.2">LED401</text>
<text x="170.8" y="60">CY400</text>
<text x="170.9" y="63.6">270pF</text>
<text x="15.7" y="84.7">H400</text>
<text x="292.5" y="88.2">U402</text>
<text x="305.3" y="88.3">ISO1642DWR</text>
<text x="136.5" y="100.6">R402</text>
<text x="170" y="100.6">R405</text>
<text x="203.6" y="100.6">R408</text>
<text x="237.1" y="100.6">R409</text>
<text x="70.6" y="107.7">C407</text>
<text x="104.1" y="107.7">C408</text>
<text x="136.5" y="103.8">DNP</text>
<text x="170" y="103.8">10k</text>
<text x="203.6" y="103.8">DNP</text>
<text x="237.1" y="103.8">DNP</text>
<text x="372.2" y="107.7">C411</text>
<text x="402.2" y="107.7">C412</text>
<text x="432.2" y="107.7">C413</text>
<text x="70.6" y="110.9">1u</text>
<text x="104.1" y="110.9">0.1u</text>
<text x="372.2" y="110.9">0.1u</text>
<text x="402.2" y="110.9">1u</text>
<text x="432.2" y="110.9">0.1u</text>
<text x="136.5" y="117.9">10k</text>
<text x="136.5" y="114.7">R403</text>
<text x="170" y="117.9">DNP</text>
<text x="170" y="114.7">R406</text>
<text x="204.6" y="117.9">47pF</text>
<text x="204.6" y="114.7">C409</text>
<text x="238.1" y="117.9">47pF</text>
<text x="238.1" y="114.7">C410</text>
<text x="304.8" y="127.1">CY401</text>
<text x="304.9" y="130.6">DNP</text>
<text x="136.5" y="142.9">R404</text>
<text x="170" y="142.9">R407</text>
<text x="344.5" y="141.2">FB402</text>
<text x="136.5" y="146.2">1k</text>
<text x="170" y="146.2">1k</text>
<text x="339.2" y="144.7">742792693</text>
<text x="379.4" y="153.5">HDMI400</text>
<text x="137.2" y="160.2">LED-PINK</text>
<text x="137.2" y="157.1">LED402</text>
<text x="170.7" y="160.2">LED-PINK</text>
<text x="170.7" y="157.1">LED403</text>
<text x="377.7" y="157.1">HDMI-019S</text>
<text x="54.7" y="189.4">DMMT3906W-7-F</text>
<text x="54.7" y="186.2">Q400</text>
<text x="148.2" y="189.4">DMMT3906W-7-F</text>
<text x="148.2" y="186.3">Q401</text>
<text x="252.7" y="190.6">FB400</text>
<text x="247.5" y="194.1">742792693</text>
<text x="30" y="209.6">0.1u</text>
<text x="30" y="206.5">C414</text>
<text x="130.5" y="209.6">0.1u</text>
<text x="130.5" y="206.5">C416</text>
<text x="247.5" y="208.2">742792693</text>
<text x="252.7" y="204.7">FB401</text>
<text x="96" y="213.5">R410</text>
<text x="191.2" y="213.5">R415</text>
<text x="96" y="216.7">1k</text>
<text x="191.2" y="216.7">1k</text>
<text x="281.9" y="232.9">H401</text>
<text x="244.1" y="243.5">R420</text>
<text x="72.8" y="251.2">DNP</text>
<text x="101" y="251.2">10k</text>
<text x="139" y="247.1">U403</text>
<text x="170.8" y="251.2">0R</text>
<text x="207.1" y="250.6">R418</text>
<text x="244.1" y="246.7">10k</text>
<text x="30" y="257.6">C415</text>
<text x="72.8" y="254.4">R411</text>
<text x="101.1" y="254.3">R413</text>
<text x="170.8" y="254.4">R416</text>
<text x="207.1" y="253.7">10k</text>
<text x="30" y="260.8">0.1u</text>
<text x="72.8" y="261.1">R412</text>
<text x="101.1" y="261.1">R414</text>
<text x="170.8" y="261.1">R417</text>
<text x="72.8" y="264.2">0R</text>
<text x="101.1" y="264.2">10k</text>
<text x="127.8" y="268.2">SN74LVC1G126DCKR</text>
<text x="170.8" y="264.2">DNP</text>
<text x="207.1" y="267.8">DNP</text>
<text x="207.1" y="264.7">R419</text>
</g>
<g font-size="3.2" fill="#00f">
<text x="158.4" y="23.6" transform="rotate(-90 158.4 23.6)">2</text>
<text x="176" y="23.6" transform="rotate(-90 176 23.6)">4</text>
<text x="159.8" y="32" transform="rotate(-90 159.8 32)">VIN</text>
<text x="177.4" y="33.4" transform="rotate(-90 177.4 33.4)">+VO</text>
<text x="303" y="30.3">1</text>
<text x="306.5" y="32.1">EN</text>
<text x="320.4" y="35.6">NC</text>
<text x="320.4" y="32.1">NC</text>
<text x="326.5" y="33.9">5</text>
<text x="326.5" y="30.3">6</text>
<text x="303" y="37.4">3</text>
<text x="306.5" y="39.2">IN</text>
<text x="318.2" y="39.2">OUT</text>
<text x="326.5" y="37.4">4</text>
<text x="326.5" y="40.9">7</text>
<text x="159.8" y="45.9" transform="rotate(-90 159.8 45.9)">GND</text>
<text x="177.4" y="45.9" transform="rotate(-90 177.4 45.9)">0V</text>
<text x="318.9" y="42.7">EXP</text>
<text x="158.4" y="50.3" transform="rotate(-90 158.4 50.3)">1</text>
<text x="176" y="50.3" transform="rotate(-90 176 50.3)">3</text>
<text x="21.4" y="92.1">1</text>
<text x="21.4" y="95.6">2</text>
<text x="24.9" y="90.3">1</text>
<text x="24.9" y="93.8">2</text>
<text x="273" y="93.8">1</text>
<text x="276.5" y="95.6">VCC1</text>
<text x="21.4" y="99.1">3</text>
<text x="24.9" y="97.4">3</text>
<text x="24.9" y="100.9">4</text>
<text x="251.2" y="100.4">SCL_COM</text>
<text x="273" y="97.4">2</text>
<text x="273" y="100.9">3</text>
<text x="276.5" y="99.1">NC</text>
<text x="322.2" y="99.1">NC</text>
<text x="328.3" y="100.9">14</text>
<text x="328.3" y="97.4">15</text>
<text x="337.6" y="100.4">SCL_ISO_2</text>
<text x="21.4" y="102.7">4</text>
<text x="21.4" y="106.2">5</text>
<text x="24.9" y="104.4">5</text>
<text x="24.9" y="108">6 SCL_COM</text>
<text x="113.6" y="105.7">EN_2</text>
<text x="147.1" y="105.7">FLT_2</text>
<text x="180.6" y="105.7">SCL_COM</text>
<text x="214.1" y="105.7">SDA_COM</text>
<text x="251.2" y="103.9">EN_2</text>
<text x="251.2" y="107.4">FLT_2</text>
<text x="273" y="104.4">4</text>
<text x="273" y="108">5</text>
<text x="276.5" y="102.7">SDA1</text>
<text x="276.5" y="106.2">INA</text>
<text x="317.8" y="106.2">OUTA</text>
<text x="318" y="102.7">SDA2</text>
<text x="328.3" y="108">12</text>
<text x="328.3" y="104.4">13</text>
<text x="337.6" y="107.4">FLT_ISO_2</text>
<text x="337.6" y="103.9">EN_ISO_2</text>
<text x="21.4" y="109.7">6</text>
<text x="21.4" y="113.2">7</text>
<text x="24.9" y="111.5">7 EN_2</text>
<text x="251.2" y="110.9">SDA_COM</text>
<text x="273" y="111.5">6</text>
<text x="276.5" y="109.7">OUTB</text>
<text x="276.5" y="113.2">SCL1</text>
<text x="318.6" y="113.2">SCL2</text>
<text x="320.9" y="109.7">INB</text>
<text x="328.3" y="111.5">11</text>
<text x="337.6" y="110.9">SDA_ISO_2</text>
<text x="21.4" y="116.8">8</text>
<text x="24.9" y="115">8 FLT_2</text>
<text x="24.9" y="118.5">9 SDA_COM</text>
<text x="273" y="115">7</text>
<text x="276.5" y="116.8">NC</text>
<text x="322.2" y="116.8">NC</text>
<text x="328.3" y="118.5">9</text>
<text x="328.3" y="115">10</text>
<text x="19.4" y="123.8">10</text>
<text x="21.4" y="120.3">9</text>
<text x="24.9" y="122.1">10</text>
<text x="317.5" y="120.3">GND2</text>
<text x="113.6" y="133.9">EN_2</text>
<text x="147.1" y="133.9">FLT_2</text>
<text x="369.4" y="169.2">BUF_ISO_2</text>
<text x="369.4" y="179.7">FSCL_ISO_2</text>
<text x="369.4" y="190.3">FSDA_ISO_2</text>
<text x="56.2" y="197.9">4</text>
<text x="75.8" y="197.9">3</text>
<text x="149.7" y="197.9">4</text>
<text x="169.3" y="197.9">3</text>
<text x="175.3" y="197.4">SCL_ISO_2</text>
<text x="233.5" y="197.4">SCL_ISO_2</text>
<text x="263.5" y="197.4">FSCL_ISO_2</text>
<text x="369.4" y="200.9">FLT_ISO_2</text>
<text x="56.2" y="205">5</text>
<text x="75.8" y="205">2</text>
<text x="149.7" y="205">5</text>
<text x="169.3" y="205">2</text>
<text x="39.5" y="211.5">SDA_ISO_26</text>
<text x="75.8" y="212">1</text>
<text x="149.7" y="212">6</text>
<text x="169.3" y="212">1</text>
<text x="233.5" y="211.5">SDA_ISO_2</text>
<text x="263.5" y="211.5">FSDA_ISO_2</text>
<text x="278.3" y="238.5">1</text>
<text x="278.3" y="242">2</text>
<text x="278.3" y="245.5">3</text>
<text x="281.8" y="240.2">1</text>
<text x="281.8" y="243.8">2</text>
<text x="87.1" y="250.3">OE_2</text>
<text x="184.1" y="250.3">BUF_ISO_2</text>
<text x="278.3" y="249.1">4</text>
<text x="281.8" y="247.3">3</text>
<text x="281.8" y="250.8">4</text>
<text x="46.6" y="255.6">EN_ISO_2</text>
<text x="118.9" y="252.1">OE_2</text>
<text x="118.9" y="255.6">A_2</text>
<text x="128.3" y="252.6">1</text>
<text x="128.3" y="256.1">2</text>
<text x="131.8" y="254.4">OE</text>
<text x="131.8" y="257.9">A</text>
<text x="151.9" y="257.9">4</text>
<text x="214.1" y="255.6">FLT_ISO_2</text>
<text x="256.5" y="255.6">FSCL_ISO_2</text>
<text x="278.3" y="252.6">5</text>
<text x="278.3" y="256.1">6</text>
<text x="281.8" y="254.4">5</text>
<text x="281.8" y="257.9">6</text>
<text x="87.1" y="260.9">A_2</text>
<text x="148.4" y="259.6">Y</text>
<text x="256.5" y="262.6">FLT_ISO_2</text>
<text x="256.5" y="259.1">BUF_ISO_2</text>
<text x="278.3" y="259.6">7</text>
<text x="278.3" y="263.2">8</text>
<text x="281.8" y="261.4">7</text>
<text x="256.5" y="266.2">FSDA_ISO_2</text>
<text x="278.3" y="266.7">9</text>
<text x="281.8" y="264.9">8</text>
<text x="281.8" y="268.5">9</text>
<text x="276.2" y="270.2">10</text>
<text x="281.8" y="272">10</text>
</g>
<g font-size="3.2">
<text x="303" y="33.9">2</text>
<text x="306.5" y="35.6">GND</text>
<text x="273" y="118.5">8</text>
<text x="276.5" y="120.3">GND1</text>
<text x="128.3" y="259.6">3</text>
<text x="131.8" y="261.4">GND</text>
</g>
<g font-size="3.2" fill="#f00">
<text x="318.2" y="95.6">VCC2</text>
<text x="328.3" y="93.8">16</text>
<text x="143.8" y="256.1">VCC</text>
<text x="151.9" y="254.4">5</text>
</g>
<g font-size="3.2" fill="#8d2323">
<text x="411.7" y="164">SHD</text>
<text x="411.7" y="167.6">SHD</text>
<text x="423" y="162.6">20</text>
<text x="423" y="166.2">21</text>
<text x="389.9" y="169.7">1</text>
<text x="389.9" y="173.2">2</text>
<text x="396.2" y="171.1">D2+</text>
<text x="389.9" y="176.7">3</text>
<text x="396.2" y="174.6">D2_SHIELD</text>
<text x="396.2" y="178.2">D2-</text>
<text x="389.9" y="180.3">4</text>
<text x="389.9" y="183.8">5</text>
<text x="396.2" y="181.7">D1+</text>
<text x="396.2" y="185.2">D1_SHIELD</text>
<text x="389.9" y="187.3">6</text>
<text x="389.9" y="190.9">7</text>
<text x="396.2" y="188.7">D1-</text>
<text x="389.9" y="194.4">8</text>
<text x="389.9" y="197.9">9</text>
<text x="396.2" y="192.3">D0+</text>
<text x="396.2" y="195.8">D0_SHIELD</text>
<text x="387.9" y="201.4">10</text>
<text x="396.2" y="199.3">D0-</text>
<text x="396.2" y="202.8">CK+</text>
<text x="387.9" y="205">11</text>
<text x="387.9" y="208.5">12</text>
<text x="396.2" y="206.4">CK_SHIELD</text>
<text x="396.2" y="209.9">CK-</text>
<text x="387.9" y="212">13</text>
<text x="387.9" y="215.5">14</text>
<text x="396.2" y="213.4">CEC</text>
<text x="387.9" y="219.1">15</text>
<text x="396.2" y="217">HEC</text>
<text x="396.2" y="220.5">I2C-CLK</text>
<text x="387.9" y="222.6">16</text>
<text x="387.9" y="226.1">17</text>
<text x="396.2" y="224">I2C_DATA</text>
<text x="396.2" y="227.5">GND</text>
<text x="387.9" y="229.7">18</text>
<text x="387.9" y="233.2">19</text>
<text x="396.2" y="231.1">+5V</text>
<text x="396.2" y="234.6">HOT_PLUG_DET</text>
<text x="411.7" y="238.1">SHD</text>
<text x="423" y="236.7">22</text>
<text x="411.7" y="241.7">SHD</text>
<text x="423" y="240.2">23</text>
</g>
</svg>
